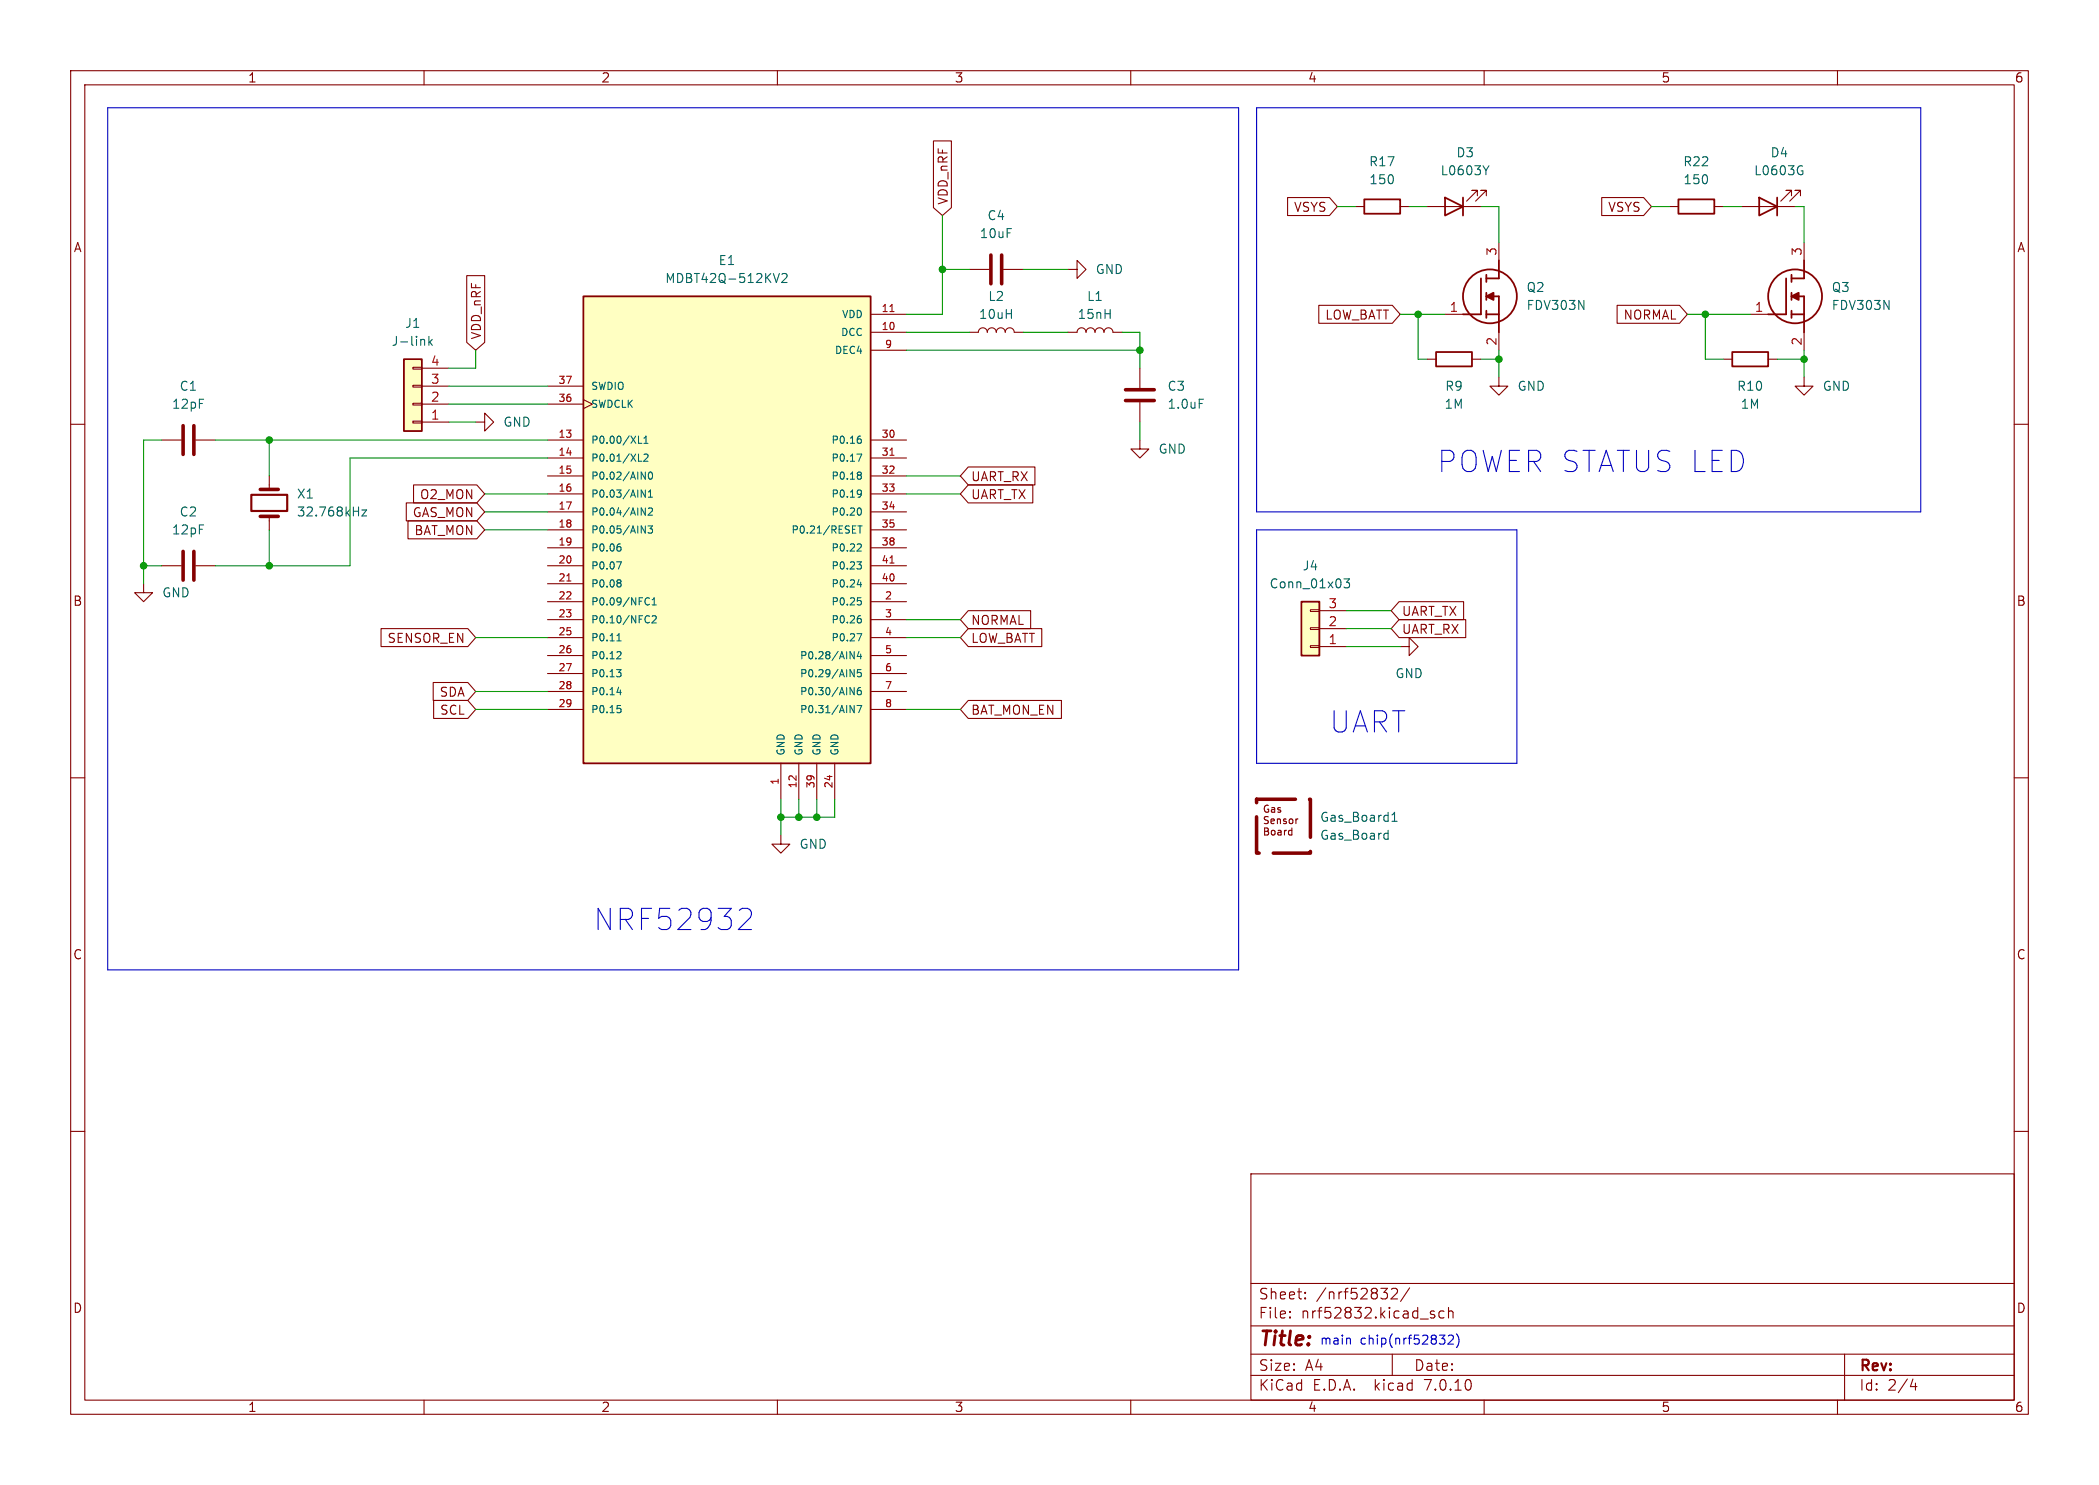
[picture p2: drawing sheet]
<svg xmlns="http://www.w3.org/2000/svg" width="297mm" height="210mm" viewBox="0 0 297 210" stroke-linecap="round" stroke-linejoin="round" font-family="sans-serif">
<g fill="none" stroke="#840000" stroke-width=".15">
<path d="M10 10h277v190h-277zM12 12h273v186h-273zM60 10v2M110 10v2M132.1 19.9h2.5v9.5l-1.3 1.1-1.2-1.1zM160 10v2M210 10v2M260 10v2M66 39h2.6v9.4l-1.3 1.1-1.3-1.1zM137.2 38.1h2.8M142 38.1h2.8M151.1 38.1h1.3v-1.3l1.3 1.3-1.3 1.3v-1.3"/>
<path d="M182.2 27.9h5.9l1.1 1.3-1.1 1.3h-5.9zM191.8 29.2h1.2M198.1 29.2h1.3M201.9 29.2h7.6M209 27.7v-.8h-.7h.7l-1.5 1.5M210.3 27.7v-.8h-.8h.8l-1.5 1.5M212.1 34.3v2.5M226.6 27.9h6l1.1 1.3-1.1 1.3h-6zM236.2 29.2h1.3M242.6 29.2h1.2M246.4 29.2h7.6M253.5 27.7v-.8h-.8h.8l-1.5 1.5"/>
<path d="M254.8 27.7v-.8h-.8h.8l-1.6 1.5M255.3 34.3v2.5M10 60h2M58.4 51.9h1.3v.3h-1.3zM58.4 54.5h1.3v.2h-1.3zM58.4 57h1.3v.3h-1.3zM58.4 59.6h1.3v.2h-1.3zM59.7 57.2h3.8M59.7 54.6h3.8M59.7 59.7h3.8M59.7 52.1h3.8M67.3 59.7h1.3v-1.3l1.2 1.3-1.2 1.3v-1.3"/>
<path d="M77.5 57.2h5M77.5 54.6h5M82.5 56.5l1.3 .7-1.3 .6M123.2 47h5.1M123.2 44.5h5.1M123.2 49.5h5.1M137.2 47h1.2a.64 .64 0 0 1 .7-.6 .64 .64 0 0 1 .6 .6 .64 .64 0 0 1 .6-.6 .64 .64 0 0 1 .7 .6 .64 .64 0 0 1 .6-.6 .64 .64 0 0 1 .6 .6 .64 .64 0 0 1 .7-.6 .64 .64 0 0 1 .6 .6h1.3M151.1 47h1.3a.64 .64 0 0 1 .6-.6 .64 .64 0 0 1 .7 .6 .64 .64 0 0 1 .6-.6 .64 .64 0 0 1 .6 .6 .64 .64 0 0 1 .7-.6 .64 .64 0 0 1 .6 .6 .64 .64 0 0 1 .6-.6 .64 .64 0 0 1 .7 .6h1.2M161.3 52.1v2.8M161.3 56.9v2.8M186.6 43.2h10.4l1.1 1.3-1.1 1.2h-10.4zM201.9 50.8h1.3"/>
<path d="M204.5 44.5h2.5M208.3 50.8h1.2M212.1 53.3v1.3h1.3l-1.3 1.3-1.3-1.3h1.3M212.1 47v2.5M228.8 43.2h8.8l1.2 1.3-1.2 1.2h-8.8zM243.8 50.8h1.3M247.6 44.5h2.6M250.2 50.8h1.3M255.3 53.3v1.3h1.2l-1.2 1.3-1.3-1.3h1.3M255.3 47v2.5M285 60h2M22.9 62.2h2.8"/>
<path d="M27.7 62.2h2.8M38.1 67.3v1.9M38.1 73v1.9M57.5 71.1h10l1.1 1.3-1.1 1.3h-10zM57.7 73.7h9.8l1.1 1.2-1.1 1.3h-9.8zM58.5 68.6h9l1.1 1.3-1.1 1.2h-9zM77.5 62.2h5M77.5 64.8h5M77.5 77.5h5M77.5 67.3h5M77.5 69.9h5M77.5 72.4h5"/>
<path d="M77.5 74.9h5M123.2 62.2h5.1M123.2 64.8h5.1M123.2 77.5h5.1M123.2 67.3h5.1M123.2 69.9h5.1M123.2 72.4h5.1M123.2 74.9h5.1M137 68.6h9.1v2.5h-9.1l-1.1-1.2zM137 66h9.4v2.6h-9.4l-1.1-1.3zM161.3 62.2v1.3h1.3l-1.3 1.3-1.3-1.3h1.3M20.3 82.6v1.2h1.3l-1.3 1.3-1.3-1.3h1.3"/>
<path d="M22.9 80h2.8M27.7 80h2.8M53.9 88.9h12.3l1.1 1.3-1.1 1.2h-12.3zM61.3 96.5h4.9l1.1 1.3-1.1 1.3h-4.9zM61.4 99.1h4.8l1.1 1.2-1.1 1.3h-4.8zM77.5 85.1h5M77.5 80h5M77.5 82.6h5M77.5 90.2h5M77.5 92.7h5M77.5 95.3h5M77.5 97.8h5"/>
<path d="M77.5 87.6h5M123.2 85.1h5.1M123.2 80h5.1M123.2 82.6h5.1M123.2 90.2h5.1M123.2 92.7h5.1M123.2 95.3h5.1M123.2 97.8h5.1M123.2 87.6h5.1M137 88.9h10.4v2.5h-10.4l-1.1-1.2zM137 99.1h13.2v2.5h-13.2l-1.1-1.3zM137 86.4h8.8v2.5h-8.8l-1.1-1.3z"/>
<path d="M185.4 86.2h1.3v.3h-1.3zM185.4 88.8h1.3v.2h-1.3zM185.4 91.3h1.3v.3h-1.3zM186.7 91.4h3.8M186.7 88.9h3.8M186.7 86.4h3.8M198 87.6h9.4v2.6h-9.4l-1.2-1.3zM198 85.1h9.1v2.5h-9.1l-1.2-1.2zM198.1 91.4h1.3v-1.2l1.3 1.2-1.3 1.3v-1.3M10 110h2M77.5 100.3h5M110.5 118.1v1.3h1.3l-1.3 1.3-1.3-1.3h1.3"/>
<path d="M110.5 108v5M113 108v5M115.6 108v5M118.1 108v5M123.2 100.3h5.1M182.7 117.4l.1 .1M182.8 117.1v1M182.8 118l-.1 .1M183.7 115.8l-.2 .1M285 110h2M10 160h2M285 160h2"/>
<path d="M177 166h108v32h-108zM60 198v2M110 198v2M160 198v2M177 194.5h108M177 191.5h108M177 187.5h108M177 181.5h108M182.5 186.3h.1l-.1 .1M182.5 186.3v.1M182.5 185.5v.1M182.5 185.5h.1l-.1 .1"/>
<path d="M184.7 183.6v.1M184.7 183.6h-.1l.1 .1M184.7 182.8v.1M184.7 182.8h-.1l.1 .1M196.9 182.3l.2-.1 .5 .1a.41 .41 0 0 1 .1 .5l-.9 .9h.9M197 191.5v3M199.5 182.1l-1.3 2M202.6 185.9l.4 .1v.2l-.2 .2h-.3M202.6 185.4l.4 .1M204.3 185.5l-.4-.1-.3 .3v.4l.1 .2 .2 .1 .4-.1M205 185.5a.37 .37 0 0 1 .6 .1v.8M205 184.9v1.5"/>
<path d="M210 198v2M260 198v2M261 191.5v6.5M270.7 195l-.4 1.1h.9M271 195.6v1"/>
</g>
<g fill="none" stroke="#840000" stroke-width=".25">
<path d="M193 28.2h5.1v2h-5.1zM204.5 27.9l2.5 1.3-2.5 1.3zM207 27.9v2.6M209.5 39.4v5.1h-2.5M210.3 38.9v1M212.1 36.8v2.6h-1.8M237.5 28.2h5.1v2h-5.1zM248.9 27.9l2.6 1.3-2.6 1.3zM251.5 27.9v2.6M252.7 39.4v5.1h-2.5M253.5 38.9v1M255.3 36.8v2.6h-1.8"/>
<path d="M57.1 50.8h2.6v10.2h-2.6zM82.5 41.9h40.7v66.1h-40.7zM203.2 49.8h5.1v2h-5.1zM210.3 44.5h1.8M210.3 41.9h1.8v5.1M210.3 41.4v1M210.3 43.9v1.1M245.1 49.8h5.1v2h-5.1zM253.5 44.5h1.8M253.5 41.4v1M253.5 43.9v1.1M253.5 41.9h1.8v5.1"/>
<path d="M184.1 85.1h2.6v7.6h-2.6z"/>
<circle cx="210.8" cy="41.9" r="3.8"/>
<circle cx="254" cy="41.9" r="3.8"/>
</g>
<g fill="#ffffc2" stroke="#ffffc2" stroke-width=".14">
<path d="M184.1 85.1h2.6v7.6h-2.6z"/>
<path d="M82.5 41.9h40.7v66.1h-40.7z"/>
<path d="M57.1 50.8h2.6v10.2h-2.6z"/>
</g>
<g fill="none" stroke="#006464" stroke-width=".15">
<path d="M109.4 38.7l.5 1.2 .4-1.2M110.6 38.8l.2-.1h.3l.2 .1 .1 .2-.1 .2-.7 .7h.8M210.7 23.4l-.4 .7M254.7 23.4l.3 .1M254.9 24.2h.2v.4l-.2 .1M60 48.1l.1 .7M60.7 47.6v1.2M60.8 48.4l.4 .4M61.2 48l-.5 .5M169.7 56.5h.6M51.2 72.1h.7l-.7 .9h.7M87.2 79.5h.7l-.4 1"/>
<path d="M87.6 76.9h.2M87.7 77.3l.2 .2v.2l-.2 .2M90.3 62.7h.5M90.3 65.2h.5M90.7 66.8l.6 1v-1M90.7 69.3l.6 1v-1M90.7 71.8l.6 1.1v-1.1M90.7 74.4l.6 1v-1M91.1 62.7h.6M91.1 62l.3-.3v1M91.1 64.3l.4-.1 .2 .3-.6 .7h.6M91.7 74.4h.6l-.3 .4 .3 .1v.4l-.2 .1-.4-.1"/>
<path d="M91.7 71.9l.4-.1 .2 .3-.6 .8h.6M91.7 70.3h.6M91.7 69.6l.3-.3v1M91.9 66.8h.1a.54 .54 0 0 1 .3 .5 .54 .54 0 0 1-.3 .5 .68 .68 0 0 1-.1-1zM121.3 64.2h.6l-.4 1M121.3 79.5h.6l-.4 .3 .3 .1 .1 .4-.2 .2h-.3M121.4 74.4h.6M121.4 76.9l.4 .1 .1 .2-.6 .7h.6M121.5 62.1h.3l.1 .2-.1 .3-.3 .1M121.5 66.8h.3l.1 .1-.2 .3M121.5 69.3l.3 .1a.67 .67 0 0 1-.2 .9M121.5 67.2h.2"/>
<path d="M121.6 61.7h.2M121.6 71.8a.64 .64 0 0 1 0 1.1M121.7 67.2l.1 .1 .1 .3-.1 .1-.3 .1M121.7 74.4v1M121.9 69.7l-.1 .2h-.3M87.2 94.7h.7l-.4 .4M87.3 90.6h.6M87.3 97.9h.6M87.3 99.8h.5M87.4 89.9l.2-.3v1M87.7 82l.2 .2-.2 .2 .1 .1 .1 .3-.2 .2M87.7 92.2l.2 .1-.1 .3-.6 .6h.7"/>
<path d="M87.7 95.1l.2 .2v.2l-.2 .2M87.8 97.6v.7M91.5 84.6l.2-.1 .2 .1M91.7 87.1l.2 .1M91.9 85.5l-.2 .1-.2-.1M91.9 88l-.2 .1M92.3 85.6h.6M92.3 87.2l.4-.1 .2 .3-.7 .7h.7M92.3 84.8l.3-.3v1.1M120.3 92.2l.6 1v-1M120.3 94.7l.6 1v-1M120.3 97.2l.6 1.1v-1.1"/>
<path d="M120.3 99.8l.6 1v-1M121.3 99.8h.6l-.4 1M121.3 89.6h.6l-.4 1M121.3 82.7h.6M121.3 84.5h.5M121.4 84.9h.3l.2 .2-.1 .4-.4 .1M121.5 87.5h.3l.1 .2-.1 .3-.3 .1M121.5 92.1l-.2 .7h.6M121.6 87.1h.2M121.8 97.2l-.3 .1a.68 .68 0 0 0 0 1l.3-.1 .1-.4-.2-.2-.3 .1-.1 .1M121.8 82.3v.7M121.8 92.5v.7"/>
<path d="M121.8 94.7h-.5v.5l.1-.1h.4l.1 .2-.1 .3-.1 .1-.4-.1M190.2 81.9h.8l-.5 .4 .4 .2v.5l-.2 .1h-.4l-.1-.1M87.7 100.2l.2 .2v.2l-.2 .2M196.1 117.8l.3 .1M196.4 117.4v1.3M196.4 118.6l-.3 .1M197 116.1h.7M197 115.2l.3-.3v1.2"/>
</g>
<path d="M177.8 113h7.6v7.7h-7.6z" fill="none" stroke="#840000" stroke-width=".5" stroke-dasharray="5.5 2"/>
<path d="M140.2 36.1v4M141.7 36.1v4M159.3 56.6h4M159.3 55.1h4M25.9 60.2v4.1M25.9 78v4M27.4 60.2v4.1M27.4 78v4M36.8 69.2h2.6M36.8 73h2.6" fill="none" stroke="#840000" stroke-width=".51"/>
<path d="M125.9 44.1h.6M125.9 64.4h.6M125.9 79.6h.6M80.2 82.2h.6" fill="none" stroke="#a90000" stroke-width=".15"/>
<path d="M35.6 70h5v2.3h-5z" fill="none" stroke="#840000" stroke-width=".3"/>
<g fill="#840000" stroke="#840000" stroke-width=".25">
<path d="M253.5 41.9l1-.5v1z"/>
<path d="M210.3 41.9l1-.5v1z"/>
</g>
<path d="M15.2 15.2h160.1v122h-160.1zM177.8 15.2h94v57.2h-94zM177.8 74.9h36.8v33.1h-36.8zM105 128.5h.8a.81 .81 0 0 1 .4 1.2l-1.7 1.8h1.8M191 189.3l.1 .8M203.7 188.8h.7l-.4 .5M204.3 189.4l.1 .1v.3l-.1 .2M204.9 188.9l.2-.1h.3l.2 .1 .1 .3-.1 .2-.7 .7h.8M206.1 188.6a1.46 1.46 0 0 1 0 2" fill="none" stroke="#0000c2" stroke-width=".15"/>
<g fill="none" stroke="#009600" stroke-width=".15">
<path d="M133.3 30.5v14h-5M133.3 38.1h3.9M144.8 38.1h6.3M189.2 29.2h2.6M199.4 29.2h2.5M209.5 29.2h2.6v5.1M233.7 29.2h2.5M243.8 29.2h2.6M254 29.2h1.3v5.1M63.5 59.7h3.8M63.5 57.2h14M63.5 54.6h14"/>
<path d="M67.3 49.5v2.6h-3.8M128.3 49.5h33M128.3 47h8.9M144.8 47h6.3M158.7 47h2.6v5.1M161.3 59.7v2.5M198.1 44.5h6.4M200.7 44.5v6.3h1.2M209.5 50.8h2.6M212.1 49.5v3.8M238.8 44.5h8.8M241.3 44.5v6.3h2.5"/>
<path d="M251.5 50.8h3.8M255.3 49.5v3.8M22.9 62.2h-2.6v20.4M30.5 62.2h47M38.1 62.2v5.1M38.1 74.9v5.1M68.6 72.4h8.9M68.6 74.9h8.9M68.6 69.9h8.9M77.5 64.8h-28v15.2h-19M128.3 69.9h7.6M128.3 67.3h7.6"/>
<path d="M20.3 80h2.6M67.3 90.2h10.2M67.3 97.8h10.2M128.3 90.2h7.6M128.3 87.6h7.6M190.5 88.9h6.3M190.5 86.4h6.3M190.5 91.4h7.6M67.3 100.3h10.2M110.5 113v5.1M113 113v2.6M115.6 113v2.6"/>
<path d="M118.1 113v2.6h-7.6M128.3 100.3h7.6"/>
</g>
<g fill="#009600" stroke="#009600" stroke-width=".15">
<circle cx="255.3" cy="50.8" r=".46"/>
<circle cx="200.7" cy="44.5" r=".46"/>
<circle cx="133.3" cy="38.1" r=".46"/>
<circle cx="115.6" cy="115.6" r=".46"/>
<circle cx="113" cy="115.6" r=".46"/>
<circle cx="38.1" cy="62.2" r=".46"/>
<circle cx="38.1" cy="80" r=".46"/>
<circle cx="20.3" cy="80" r=".46"/>
<circle cx="212.1" cy="50.8" r=".46"/>
<circle cx="161.3" cy="49.5" r=".46"/>
<circle cx="241.3" cy="44.5" r=".46"/>
<circle cx="110.5" cy="115.6" r=".46"/>
</g>
<g font-size="4.2" fill="#0000c2">
<text x="203.2" y="67.1">POWER STATUS LED</text>
<text x="188" y="103.9">UART</text>
<text x="83.8" y="131.8">NRF52932</text>
</g>
<text font-size="2.8" fill="#840000" x="178" y="190.9">Title:</text>
<g font-size="2.1" fill="#840000">
<text x="178" y="184">Sheet:</text>
<text x="186.2" y="184">/nrf52832/</text>
<text x="178" y="186.7">File:</text>
<text x="184.1" y="186.7">nrf52832.kicad_sch</text>
<text x="178" y="196.9">KiCad</text>
<text x="178" y="194.1">Size:</text>
<text x="184.7" y="194.1">A4</text>
<text x="185.7" y="196.9">E.D.A.</text>
<text x="194.6" y="196.9">kicad</text>
<text x="200" y="194.1">Date:</text>
<text x="201.8" y="196.9">7.0.10</text>
<text x="263" y="194.3">Rev:</text>
<text x="263" y="196.9">Id:</text>
<text x="267.1" y="196.9">2/4</text>
</g>
<g font-size="1.8" fill="#840000">
<text x="35" y="11.9">1</text>
<text x="85" y="11.9">2</text>
<text x="135" y="11.9">3</text>
<text x="185" y="11.9">4</text>
<text x="235" y="11.9">5</text>
<text x="285" y="11.9">6</text>
<text x="134.3" y="29.1" transform="rotate(-90 134.3 29.1)">VDD_nRF</text>
<text x="10.3" y="35.9">A</text>
<text x="183" y="30.2">VSYS</text>
<text x="227.5" y="30.2">VSYS</text>
<text x="285.3" y="35.9">A</text>
<text x="187.4" y="45.4">LOW_BATT</text>
<text x="229.6" y="45.4">NORMAL</text>
<text x="68.3" y="48.1" transform="rotate(-90 68.3 48.1)">VDD_nRF</text>
<text x="59.3" y="70.8">O2_MON</text>
<text x="137.3" y="70.8">UART_TX</text>
<text x="137.3" y="68.3">UART_RX</text>
<text x="58.3" y="73.3">GAS_MON</text>
<text x="58.5" y="75.9">BAT_MON</text>
<text x="10.3" y="85.9">B</text>
<text x="137.3" y="88.6">NORMAL</text>
<text x="198.3" y="89.9">UART_RX</text>
<text x="198.3" y="87.3">UART_TX</text>
<text x="285.3" y="85.9">B</text>
<text x="54.7" y="91.1">SENSOR_EN</text>
<text x="137.3" y="91.1">LOW_BATT</text>
<text x="62.1" y="98.7">SDA</text>
<text x="62.2" y="101.3">SCL</text>
<text x="137.3" y="101.3">BAT_MON_EN</text>
<text x="10.3" y="135.9">C</text>
<text x="285.3" y="135.9">C</text>
<text x="10.3" y="185.9">D</text>
<text x="285.3" y="185.9">D</text>
<text x="35" y="199.9">1</text>
<text x="85" y="199.9">2</text>
<text x="135" y="199.9">3</text>
<text x="185" y="199.9">4</text>
<text x="235" y="199.9">5</text>
<text x="285" y="199.9">6</text>
</g>
<g font-size="1.8" fill="#006464">
<text x="193.6" y="23.7">R17</text>
<text x="206" y="22.5">D3</text>
<text x="238.1" y="23.7">R22</text>
<text x="250.4" y="22.5">D4</text>
<text x="193.7" y="26.3">150</text>
<text x="203.7" y="25">L0603Y</text>
<text x="238.1" y="26.3">150</text>
<text x="248.1" y="25">L0603G</text>
<text x="138.5" y="33.9">10uF</text>
<text x="139.6" y="31.3">C4</text>
<text x="94" y="40.2">MDBT42Q-512KV2</text>
<text x="101.6" y="37.7">E1</text>
<text x="154.9" y="39">GND</text>
<text x="215.9" y="41.5">Q2</text>
<text x="259.1" y="41.5">Q3</text>
<text x="57.2" y="46.6">J1</text>
<text x="138.4" y="45.3">10uH</text>
<text x="139.7" y="42.8">L2</text>
<text x="152.4" y="45.3">15nH</text>
<text x="153.7" y="42.8">L1</text>
<text x="215.9" y="44">FDV303N</text>
<text x="259.1" y="44">FDV303N</text>
<text x="55.3" y="49.1">J-link</text>
<text x="24.2" y="58">12pF</text>
<text x="25.3" y="55.5">C1</text>
<text x="165.1" y="55.5">C3</text>
<text x="165.1" y="58">1.0uF</text>
<text x="204.3" y="58">1M</text>
<text x="204.4" y="55.5">R9</text>
<text x="214.6" y="55.5">GND</text>
<text x="245.7" y="55.5">R10</text>
<text x="246.2" y="58">1M</text>
<text x="257.8" y="55.5">GND</text>
<text x="71.1" y="60.6">GND</text>
<text x="163.8" y="64.4">GND</text>
<text x="41.9" y="70.7">X1</text>
<text x="24.2" y="75.8">12pF</text>
<text x="25.3" y="73.3">C2</text>
<text x="41.9" y="73.3">32.768kHz</text>
<text x="179.5" y="83.4">Conn_01x03</text>
<text x="184.2" y="80.9">J4</text>
<text x="22.9" y="84.7">GND</text>
<text x="197.4" y="96.1">GND</text>
<text x="186.7" y="119">Gas_Board</text>
<text x="186.7" y="116.4">Gas_Board1</text>
<text x="113" y="120.2">GND</text>
</g>
<g font-size="1.8" fill="#a90000">
<text x="211.8" y="36.3" transform="rotate(-90 211.8 36.3)">3</text>
<text x="255" y="36.3" transform="rotate(-90 255 36.3)">3</text>
<text x="205" y="44.2">1</text>
<text x="248.2" y="44.2">1</text>
<text x="60.9" y="51.8">4</text>
<text x="211.8" y="49" transform="rotate(-90 211.8 49)">2</text>
<text x="255" y="49" transform="rotate(-90 255 49)">2</text>
<text x="60.9" y="59.4">1</text>
<text x="60.9" y="56.9">2</text>
<text x="60.9" y="54.4">3</text>
<text x="187.9" y="88.6">2</text>
<text x="187.9" y="86.1">3</text>
<text x="187.9" y="91.2">1</text>
</g>
<g font-size="1.8" fill="#0000c2">
<text x="186.7" y="190.2">main</text>
<text x="192.5" y="190.2">chip(nrf52832)</text>
</g>
<g font-size="1.4" fill="#006464">
<text x="118.9" y="47.7">DCC</text>
<text x="119" y="45.2">VDD</text>
<text x="118" y="50.3">DEC4</text>
<text x="83.6" y="57.9">SWDCLK</text>
<text x="83.6" y="55.3">SWDIO</text>
<text x="83.6" y="63">P0.00/XL1</text>
<text x="83.6" y="65.5">P0.01/XL2</text>
<text x="117.5" y="63">P0.16</text>
<text x="117.5" y="65.5">P0.17</text>
<text x="83.6" y="68">P0.02/AIN0</text>
<text x="83.6" y="70.6">P0.03/AIN1</text>
<text x="117.5" y="68">P0.18</text>
<text x="117.5" y="70.6">P0.19</text>
<text x="83.6" y="73.1">P0.04/AIN2</text>
<text x="83.6" y="75.7">P0.05/AIN3</text>
<text x="111.9" y="75.7">P0.21/RESET</text>
<text x="117.5" y="73.1">P0.20</text>
<text x="83.6" y="78.2">P0.06</text>
<text x="83.6" y="80.7">P0.07</text>
<text x="83.6" y="83.3">P0.08</text>
<text x="117.5" y="78.2">P0.22</text>
<text x="117.5" y="83.3">P0.24</text>
<text x="117.5" y="80.7">P0.23</text>
<text x="83.6" y="85.8">P0.09/NFC1</text>
<text x="83.6" y="88.4">P0.10/NFC2</text>
<text x="117.5" y="85.8">P0.25</text>
<text x="117.5" y="88.4">P0.26</text>
<text x="83.6" y="90.9">P0.11</text>
<text x="83.6" y="93.4">P0.12</text>
<text x="83.6" y="96">P0.13</text>
<text x="113.1" y="93.4">P0.28/AIN4</text>
<text x="113.1" y="96">P0.29/AIN5</text>
<text x="117.5" y="90.9">P0.27</text>
<text x="83.6" y="98.5">P0.14</text>
<text x="83.6" y="101.1">P0.15</text>
<text x="113.1" y="98.5">P0.30/AIN6</text>
<text x="113.1" y="101.1">P0.31/AIN7</text>
<text x="111.2" y="106.9" transform="rotate(-90 111.2 106.9)">GND</text>
<text x="113.8" y="106.9" transform="rotate(-90 113.8 106.9)">GND</text>
<text x="116.3" y="106.9" transform="rotate(-90 116.3 106.9)">GND</text>
<text x="118.8" y="106.9" transform="rotate(-90 118.8 106.9)">GND</text>
</g>
<g font-size="1.4" fill="#a90000">
<text x="124.6" y="46.7">10</text>
<text x="124.6" y="44.2">11</text>
<text x="125.1" y="49.3">9</text>
<text x="78.9" y="56.9">36</text>
<text x="78.9" y="54.4">37</text>
<text x="78.9" y="62">13</text>
<text x="78.9" y="64.5">14</text>
<text x="124.6" y="62">30</text>
<text x="124.6" y="64.5">31</text>
<text x="78.9" y="67.1">15</text>
<text x="78.9" y="69.6">16</text>
<text x="124.6" y="67.1">32</text>
<text x="124.6" y="69.6">33</text>
<text x="78.9" y="77.2">19</text>
<text x="78.9" y="72.1">17</text>
<text x="78.9" y="74.7">18</text>
<text x="124.6" y="72.1">34</text>
<text x="124.6" y="74.7">35</text>
<text x="124.6" y="77.2">38</text>
<text x="78.9" y="79.8">20</text>
<text x="78.9" y="82.3">21</text>
<text x="124.6" y="82.3">40</text>
<text x="124.6" y="79.8">41</text>
<text x="78.9" y="89.9">25</text>
<text x="78.9" y="84.8">22</text>
<text x="78.9" y="87.4">23</text>
<text x="125.1" y="84.8">2</text>
<text x="125.1" y="87.4">3</text>
<text x="125.1" y="89.9">4</text>
<text x="78.9" y="92.5">26</text>
<text x="78.9" y="95">27</text>
<text x="125.1" y="92.5">5</text>
<text x="125.1" y="95">6</text>
<text x="78.9" y="97.5">28</text>
<text x="78.9" y="100.1">29</text>
<text x="125.1" y="97.5">7</text>
<text x="125.1" y="100.1">8</text>
<text x="110.2" y="111.1" transform="rotate(-90 110.2 111.1)">1</text>
<text x="112.8" y="111.6" transform="rotate(-90 112.8 111.6)">12</text>
<text x="115.3" y="111.6" transform="rotate(-90 115.3 111.6)">39</text>
<text x="117.9" y="111.6" transform="rotate(-90 117.9 111.6)">24</text>
</g>
<g font-size="1.4" fill="#840000">
<text x="178.6" y="115.3">Gas</text>
<text x="178.6" y="116.9">Sensor</text>
<text x="178.6" y="118.5">Board</text>
</g>
</svg>
